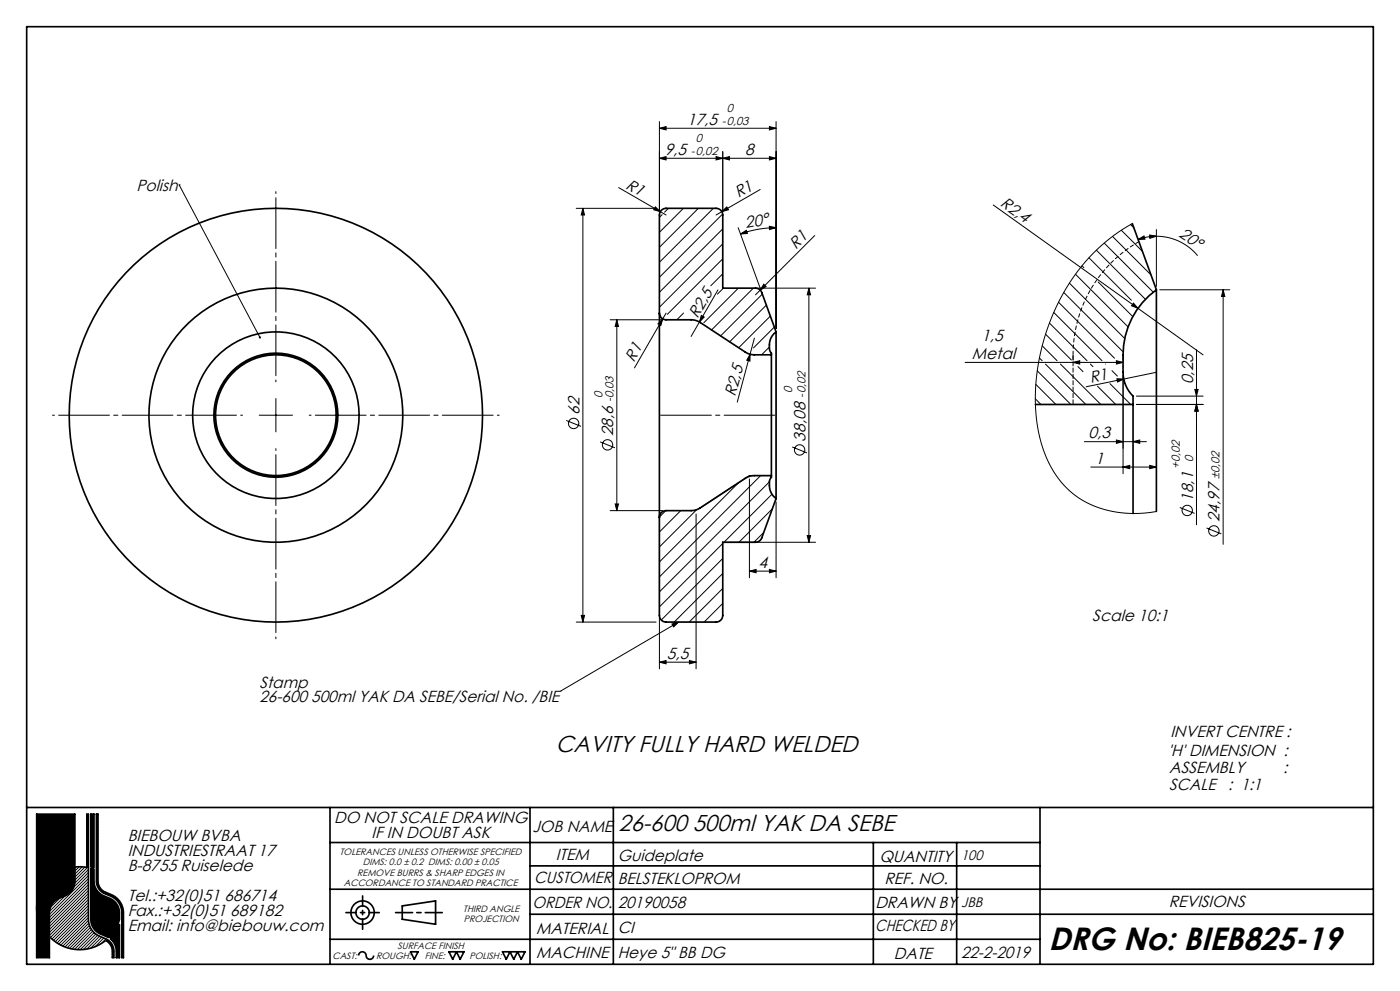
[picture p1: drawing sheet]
<svg xmlns="http://www.w3.org/2000/svg" width="420mm" height="297mm" viewBox="0 0 420 297" stroke-linecap="round" stroke-linejoin="round" font-family="sans-serif">
<g fill="none" stroke="#000" stroke-width=".3">
<path d="M197.8 38.4l2-.5v1zM197.8 36.4v27M197.8 38.4h35M230.8 37.9l2 .5-2 .5zM232.8 36.4v62.1M53.7 55.4h.1M53.7 55.4l24.3 45.7M185.6 56.2l14.2 8.2M197.8 47.4l2-.5v1zM197.8 47.4h35M214.8 46.9l2 .5-2 .5zM216.8 47.4l2-.5v1z"/>
<path d="M216.8 45.4v18M228.1 56.8l-11.5 6.6M230.8 46.9l2 .5-2 .5zM172.9 62.4h23.9M174.9 62.4v124M174.9 62.4l.5 2h-1zM196.6 62l1.5 1.4-2-.5zM198.6 64.3l-.8 .8M200.5 62.4l-1.1 1.2M205 62.4l-7.2 7.2M209.5 62.4l-11.7 11.7M214 62.4l-16.2 16.2"/>
<path d="M216.5 64.4l-18.7 18.7M216.6 63.4l1.4-1.4 .5 .9zM216.6 63.4l-1.8 1M216.8 68.6l-19 19M216.8 73.1l-19 19M216.8 77.6l-16.6 16.6M221.5 68.2l6.7 18.5M222.1 70.1l1.8-1.1 .3 1zM230.8 67.8l2 .4-2 .6zM232.8 68.2l-5 .5-5.7 1.4M244.4 70.6l-17.7 17.8M298 61.4l62.9 44.9"/>
<path d="M324.6 79.7l.6 .5M326.7 77.3l12.7 12.7M328.9 75l14.7 14.7M331.3 72.8l14.7 14.8M333.8 70.9l11.5 11.5M336.4 69l6.3 6.3M339.2 67.3l1 1M339.7 67l-3.3 2-3.4 2.4-3.2 2.7-2.8 2.8-5.1 6.3-4.3 7.3-3.4 8.1-1.3 4.3-1.1 4.4-1.1 8.5-.1 4.3 .2 4 1.2 7.3 1 3.4 1.3 3.3 1.6 2.9 1.8 2.6 1.9 2.3 2.4 2.1 2.4 1.7 2.7 1.4 2.8 1.2 3.3 .8 3.2 .6 3.5 .2 3.6-.1 3.4-.5M341.4 71.8l1.8-1.1 .3 1zM344.9 70.4l2 .4-1.9 .6zM346.9 70.8l-2.5 .2-3 .8M346.9 70.8a16.1 16.1 0 0 1 12.4 5.8"/>
<path d="M346.9 68.8v17.1M183 95.8h15.8M185 95.8v57.2M185 95.8l.5 2h-1zM198.8 95.6l-.5 2-.9-.5zM199.8 93.8l-9.5 16.5M205.1 93.8l-2 2M210.4 94.5l.9 .5-1.5 1.5zM215.4 86.9l-8.1 13.9M216.8 82.1l-3.6 3.6M217 86.4l-1.8 1.7M221.5 86.4l-10.3 10.3"/>
<path d="M226 86.4l-12.5 12.5M226.4 86.4h18.3M228.7 88.1l-12.5 12.6M229.1 85.2l.7 .7-1.7 1zM229.9 91.4l-11 11M231.1 94.7l-9.5 9.5M232.3 98l-6.3 6.3M242.7 86.4l.5 2h-1zM242.7 86.4v76.1M314.8 96.8l11.3 11.3M316.1 93.6l14.5 14.5M317.6 90.6l16.7 16.8"/>
<path d="M319.1 87.7l17.8 17.8M320.8 84.9l16.6 16.6M322.6 82.2l15.8 15.8M329.4 84.5l10.4 10.4M340 90.8l1.4 1.6-1.9-.8zM341.6 92.1h.1M347.9 86.9h21M366.9 86.9v76.2M366.9 86.9l.5 2h-1zM82.8 119.4v10M225 106.2v2l-1-.2zM226.3 101.3l-5.1 19.2"/>
<path d="M230.8 104l-2.3 2.3M289.5 108.6h47.4M310.6 119.5l1.7 1.7M310.8 115.2l6 6M311.2 111.1l10.1 10.1M311.8 107.3l.8 .8M312.7 103.6l4.4 4.5M313.6 109.1l12.2 12.1M313.7 100.2l7.7 7.7M318.1 109.1l12.1 12.1M321.9 108.6l2-.5v1zM321.9 106.6v1.4"/>
<path d="M323.4 109.9l1.5 1.5M327.1 109.1l.8 .8M329.2 115.7l5.5 5.5M331.6 109.1h.1M333 115l6.2 6.2M333.6 111.1l1.6 1.6M334.9 108.1l2 .5-2 .5zM335.1 113.5l2 .1-1.8 .9zM336.8 109.9h.1M336.9 112.6v29.4M336.9 106.6v1.4M337.3 114.8l.2 .2"/>
<path d="M340.9 118.7h20M346.9 111.6l-21.1 4.3M358.4 116.7h1l-.5 2zM358.9 104.8v52.5M77.8 124.4h10M169.9 126l4.4 1.8M180 132.4l4.5 1.8M237.7 134l4.4 1.7M325.3 132.4h18.6M327.2 140h19.7M334.9 131.9l2 .5-2 .5zM336.9 140l2-.5v1z"/>
<path d="M339.9 132.4l2-.5v1zM340.9 121.2h20M344.9 139.5l2 .5-2 .5zM358.9 121.2l.5 2h-1zM183 153h15.8M184.5 151h1l-.5 2zM197.8 154v46.5M199.7 153l-1.9 1.9M204.2 153l-6.4 6.4M208.8 154v46.5M209 152.7l-11.2 11.2M221.6 144.7l-23.8 23.7"/>
<path d="M224.8 143.5v29.7M228.2 142.5l-30.4 30.4M229.1 159.6l-2.9 2.9M230.8 144.4l-33 33M231.4 142.5h-6.6l-14.7 9.7M231.6 148.1l-14.4 14.4M231.7 152.5l-10 10M232.8 150.4v22.8M353.9 152.1l4.5 1.8M361.9 158.2l4.5 1.8M216.8 162.9l-19 19M216.8 167.4l-18.4 18.4"/>
<path d="M216.8 171.9l-14.5 14.5M216.8 176.4l-10.1 10M217.8 162.5h26.9M224.8 171.2l2-.5v1zM224.8 171.2h8M230.8 170.7l2 .5-2 .5zM242.2 160.5h1l-.5 2zM172.9 186.4h23.9M174.4 184.4h1l-.5 2zM197.8 198.5l2-.5v1zM197.8 198.5h11M201.6 187l2-.6-1.5 1.5z"/>
<path d="M203.6 186.4l-35.4 20.7M206.8 198l2 .5-2 .5zM216.8 180.8l-5.6 5.6M22.5 259.9v4.2a4.8 4.8 0 0 1-3 4.4l-1.7 .7a4.8 4.8 0 0 0-3 4.4v7.1M22.8 259.8l-.3 .4M23.8 259.8l-1.3 1.3M24.6 259.8l-2.1 2.2M25.5 259.9l-3 3M26.1 244h.1M26.5 247.1l-.4 .5M26.5 248l-.4 .5M26.5 248.9l-.4 .5"/>
<path d="M26.5 249.8l-.4 .5M26.5 250.7l-.4 .5M26.5 251.6l-.4 .5M26.5 252.5l-.4 .5M26.5 253.4l-.4 .5M26.5 254.3l-.4 .5M26.5 255.2l-.4 .5M26.5 256.1l-.4 .5M26.5 257l-.4 .5M26.5 257.9l-.4 .5M26.5 258.8l-.4 .5M26.5 259.7l-4 4.1"/>
<path d="M26.5 244.4l-.4 .5M26.5 245.3l-.4 .5M26.5 246.2l-.4 .5M29.4 244.3l-.5 .4M29.4 245.2l-.5 .4M29.4 246.1l-.5 .4M29.4 247l-.5 .4M29.4 247.8l-.5 .5M29.4 248.7l-.5 .5M29.4 249.6l-.5 .5M29.4 250.5l-.5 .5M29.4 251.4l-.5 .5"/>
<path d="M29.4 252.3l-.5 .5M29.4 253.2l-.5 .5M29.4 254.1l-.5 .5M29.4 255l-.5 .5M29.4 255.9l-.5 .5M29.4 256.8l-.5 .5M29.4 257.7l-.5 .5M29.4 258.6l-.5 .5M29.4 259.5l-.5 .5M18 269.1l-2.9 2.9M19.6 268.5l-4.8 4.7M26.5 260.6l-4.1 4.1"/>
<path d="M26.5 261.5l-4.4 4.4M26.5 263.3l-11.7 11.7M26.5 264.2l-11.7 11.7M26.5 265.1l-11.7 11.7M26.5 266l-11.7 11.7M26.5 266.9l-11.7 11.7M26.5 267.8l-11.7 11.7M26.5 268.7l-11.7 11.7M26.5 269.6l-11.4 11.4M26.5 270.5l-10.9 10.9M26.5 271.4l-10.4 10.4M26.5 272.3l-9.9 9.9"/>
<path d="M26.5 273.2l-9.4 9.4M26.5 274.1l-8.8 8.8M26.5 275l-8.3 8.2M26.5 262.4l-11.7 11.7M26.5 275.9l-7.7 7.6M26.6 276.6l-7.1 7.2M26.8 277.3l-6.6 6.7M27.1 278l-6.2 6.2M27.4 278.6l-5.8 5.8M27.8 279.1l-5.4 5.4M28.2 279.5l-5 5.1M28.7 279.9l-4.6 4.7"/>
<path d="M29.4 260.4l-.5 .5M29.4 261.3l-.5 .5M29.4 262.2l-.5 .5M29.4 263.1l-.5 .5M29.4 264l-.5 .5M29.5 264.8l-.4 .4M29.7 265.5l-.4 .4M30 266.1l-.3 .3M30.4 266.6l-.3 .3M30.9 267l-.3 .3M31.5 267.3l-.4 .4M32.1 267.6l-.4 .4"/>
<path d="M32.7 267.9l-.3 .3M33.4 268.1l-.4 .4M34 268.4l-.4 .4M34.5 268.8l-.3 .3M35 269.2l-.3 .3M35.5 269.6l-.4 .3M35.9 270.1l-.4 .3M36.2 270.6l-.3 .4M36.5 271.2l-.3 .4M36.8 271.9l-.4 .4M37 272.6l-.5 .4M37 273.4l-.4 .5"/>
<path d="M37 274.3l-.4 .5M37 275.2l-.4 .5M37 276.1l-.4 .5M37 277l-.4 .5M37 277.9l-.4 .5M37 278.8l-.4 .5M37 279.7l-.4 .5M29.3 280.3l-4.3 4.3M29.9 280.6l-3.9 3.8M30.5 280.9l-3.3 3.3M31.1 281.1l-2.5 2.6M31.8 281.4l-1.4 1.4"/>
<path d="M32.4 281.7l-.4 .4M32.9 282.1l-.4 .3M33.3 282.6l-.3 .3M33.7 283.1l-.4 .4M33.9 283.7l-.3 .4M34.1 284.4l-.4 .5M34.2 285.3l-.5 .5M34.2 286.2l-.5 .5M37 280.6l-.4 .5M37 281.5l-.4 .5M37 282.4l-.4 .5M37 283.3l-.4 .5"/>
<path d="M37 284.2l-.4 .5M37 285.1l-.4 .5M37 286l-.4 .5M37 286.9l-.1 .1"/>
<circle cx="172.1" cy="126.9" r="1.56"/>
<circle cx="182.3" cy="133.3" r="1.56"/>
<circle cx="239.9" cy="134.8" r="1.56"/>
<circle cx="356.2" cy="153" r="1.56"/>
<circle cx="364.2" cy="159.1" r="1.56"/>
</g>
<g fill="none" stroke="#000" stroke-width=".5">
<path d="M8 8h404v281h-404zM339.7 67l7.2 19.9M197.8 93.8v-29.4a2 2 0 0 1 2-2h15a2 2 0 0 1 2 2v22h9.9a2 2 0 0 1 1.8 1.3l4.3 11.8M197.8 93.8a2 2 0 0 0 2 2h7.5l1.5 .2 1.3 .7 14.1 9.2 1.8 .4h5.4M197.8 93.8v61.2M232.8 99.5a5 5 0 0 0-1.4 6.3v.5M232.8 99.5v49.9M346.9 86.9v66.4M346.9 86.9a24 24 0 0 0-10 19.4v5.3a10 10 0 0 0 3 7.1v2.5M231.4 106.3v36.2M310.6 121.2h29.3M339.9 121.2v32.7"/>
<path d="M231.4 142.5h-5.4l-1.8 .5-14.1 9.2-1.3 .6-1.5 .2h-7.5a2 2 0 0 0-2 2M231.4 142.5l-.1 .7a5.2 5.2 0 0 0 1.5 6.2M232.8 149.4l-4.3 11.8a2 2 0 0 1-1.8 1.3h-9.9v21.9a2 2 0 0 1-2 2h-15a2 2 0 0 1-2-2v-29.4M8 242h404M11 244h11.5v15.4a12.9 12.9 0 0 0-10.8 8.6 12.9 12.9 0 0 0 3.1 13.4v5.6h-3.8zM22.5 259.9a12.4 12.4 0 0 0-10.3 8 12.4 12.4 0 0 0 2.6 12.8M26 244h.5v31.5a5.5 5.5 0 0 0 3.4 5.1l1.8 .7a4.1 4.1 0 0 1 2.5 3.8v1.9h-.5v-2.2l-.3-1.1-.8-1.2-.9-.6a12.4 12.4 0 0 1-16.9-1.2v-7.1a4.8 4.8 0 0 1 3-4.4l1.7-.7a4.8 4.8 0 0 0 3-4.4v-4.3l3.5 .2zM27.2 244h1v16l-1-.3zM28.9 244h.5v20.6l.4 1.1 .8 1.1 2.8 1.3a6 6 0 0 1 3.6 5.5v13.4h-.4v-13.4a5.5 5.5 0 0 0-3.4-5l-1.8-.8a4.1 4.1 0 0 1-2.5-3.7zM99 242v47M99 252.5h213M159 242v47"/>
<path d="M159 259.5h153M184 242v47M262 252.5v36.5M287 252.5v36.5M312 242v47M27.2 260.2l1 .3v3.6a4.8 4.8 0 0 0 2.9 4.4l1.8 .7a4.8 4.8 0 0 1 2.9 4.4 6.4 6.4 0 0 1-.7 4l-1.1 1.8-1.4 1.6-2.4-1.1a4.8 4.8 0 0 1-3-4.4zM35.8 277.1v9.9h-.9v-2.2l-.3-1.2-.5-1.2-1.1-1.1 1.6-2zM99 266.5h313M120.7 271.5l10-1.5v7l-10-1.5zM159 274h253M99 281.5h213M107.6 286.4a1.2 1.2 0 0 1 1.4-1.1 1.2 1.2 0 0 1 .9 1.5 1.12 1.12 0 0 0 1.3 .7 1.12 1.12 0 0 0 .9-1.1"/>
<path d="M123.2 285.2h2.2l-1.1 2.3zM134.7 285.2h4.5l-1.1 2.3-1.2-2.3-1.1 2.3zM150.7 285.2h6.8l-1.1 2.3-1.2-2.3-1.1 2.3-1.1-2.3-1.1 2.3z"/>
<circle cx="82.8" cy="124.4" r="18.6"/>
<circle cx="82.8" cy="124.4" r="62"/>
<circle cx="82.8" cy="124.4" r="25"/>
<circle cx="82.8" cy="124.4" r="18.1"/>
<circle cx="82.8" cy="124.4" r="38.1"/>
<circle cx="108.8" cy="273.5" r="2"/>
<circle cx="108.8" cy="273.5" r="3.5"/>
</g>
<path d="M82.8 114.4v-57M72.8 124.4h-57M82.8 134.4v57M92.8 124.4h57" fill="none" stroke="#000" stroke-width=".3" stroke-dasharray="15.2 1.3 1.3 1.3" stroke-dashoffset="-1.8"/>
<path d="M118.7 273.5h14" fill="none" stroke="#000" stroke-width=".5" stroke-dasharray="6.3 1.3 1.3 1.3" stroke-dashoffset="1.3"/>
<path d="M103.8 273.5h10M108.8 278.5v-10" fill="none" stroke="#000" stroke-width=".5" stroke-dasharray="6.3 1.3 1.3 1.3" stroke-dashoffset="3.3"/>
<path d="M11 244v28.2a12.9 12.9 0 0 1 11.5-12.8v-15.4zM11 272.2v14.8h3.8v-5.6a12.9 12.9 0 0 1-3.8-9.2zM27.2 244v15.7l1 .3v-16zM27.2 260.2l.2 16.4 .6 1.5 1 1.1 3.5 1.8a10.7 10.7 0 0 0 3.3-5.4l-.1-2.9-.8-1.9-1.4-1.3-3.3-1.6-1.4-1.5-.6-1.9v-4zM35.8 277.1l-.9 1.8-1.3 1.8a.59 .59 0 0 0-.5 .7 .59 .59 0 0 0 .6 .5l1 2 .2 3.1h.9zM15.2 263.3a12.4 12.4 0 0 0-.4 17.4v-7.2l.3-1.5 .6-1.1 .8-.9 3.7-1.9 1.6-1.6 .6-2 .1-4.6-3.7 1-1.9 1z" fill-rule="evenodd" fill="#000"/>
<path d="M341.7 72.4a39 39 0 0 0-19.8 33.9" fill="none" stroke="#000" stroke-width=".3" stroke-dasharray="1.3 .6" stroke-dashoffset=".1" stroke-linecap="butt"/>
<path d="M232.8 124.4h-35" fill="none" stroke="#000" stroke-width=".3" stroke-dasharray="15.2 1.3 1.3 1.3" stroke-dashoffset="-.4"/>
<path d="M321.9 106.3v14.9" fill="none" stroke="#000" stroke-width=".3" stroke-dasharray="1.3 .6" stroke-dashoffset="-.1"/>
<g fill="#000">
<path d="M196.6 62l1.5 1.4-2-.5zM216.6 63.4l1.4-1.4 .5 .9zM198.8 95.6l-.5 2-.9-.5zM210.4 94.5l.9 .5-1.5 1.5zM229.1 85.2l.7 .7-1.7 1zM340 90.8l1.4 1.6-1.9-.8zM366.9 86.9l.5 2h-1zM225 106.2v2l-1-.2zM335.1 113.5l2 .1-1.8 .9zM358.9 121.2l.5 2h-1z"/>
<path d="M197.8 38.4l2-.5v1zM230.8 37.9l2 .5-2 .5zM216.8 47.4l2-.5v1zM230.8 46.9l2 .5-2 .5z"/>
<path d="M214.8 46.9l2 .5-2 .5zM197.8 47.4l2-.5v1z"/>
<path d="M230.8 67.8l2 .4-2 .6zM222.1 70.1l1.8-1.1 .3 1z"/>
<path d="M344.9 70.4l2 .4-1.9 .6zM341.4 71.8l1.8-1.1 .3 1z"/>
<path d="M185 95.8l.5 2h-1zM184.5 151h1l-.5 2zM358.9 121.2l.5 2h-1zM358.4 116.7h1l-.5 2z"/>
<path d="M77.7 100.9v.5h.4l-.1-.3 .2 .3v-.5zM201.6 187l2-.6-1.5 1.5z"/>
<path d="M321.9 108.6l2-.5v1zM334.9 108.1l2 .5-2 .5z"/>
<path d="M334.9 131.9l2 .5-2 .5zM339.9 132.4l2-.5v1z"/>
<path d="M336.9 140l2-.5v1zM344.9 139.5l2 .5-2 .5z"/>
<path d="M224.8 171.2l2-.5v1zM230.8 170.7l2 .5-2 .5z"/>
<path d="M242.2 160.5h1l-.5 2zM242.7 86.4l.5 2h-1zM174.4 184.4h1l-.5 2zM174.9 62.4l.5 2h-1z"/>
<path d="M206.8 198l2 .5-2 .5zM197.8 198.5l2-.5v1z"/>
</g>
<text font-size="9.7" x="314.5" y="284.7">DRG No: BIEB825-19</text>
<g font-size="6.9">
<text x="166.7" y="225.3">CAVITY FULLY HARD WELDED</text>
<text x="185.6" y="248.9">26-600 500ml YAK DA SEBE</text>
</g>
<g font-size="4.8">
<text x="206.1" y="37.4">17,5</text>
<text x="199.4" y="46.4">9,5</text>
<text x="223.5" y="46.4">8</text>
<text x="40.9" y="57.2">Polish</text>
<text x="187.4" y="56.2" transform="rotate(30 187.4 56.2)">R1</text>
<text x="221.6" y="59.5" transform="rotate(-30 221.6 59.5)">R1</text>
<text x="299.9" y="61.5" transform="rotate(36 299.9 61.5)">R2,4</text>
<text x="223.8" y="68.3" transform="rotate(-10 223.8 68.3)">20°</text>
<text x="353.5" y="70.7" transform="rotate(34 353.5 70.7)">20°</text>
<text x="238.8" y="74.8" transform="rotate(-45 238.8 74.8)">R1</text>
<text x="209.3" y="95.6" transform="rotate(-60 209.3 95.6)">R2,5</text>
<text x="291.5" y="107.6">Metal</text>
<text x="294.4" y="102.1">1,5</text>
<text x="190.2" y="108.6" transform="rotate(-60 190.2 108.6)">R1</text>
<text x="220.6" y="119" transform="rotate(-75 220.6 119)">R2,5</text>
<text x="327.2" y="114.6" transform="rotate(-12 327.2 114.6)">R1</text>
<text x="357.9" y="115.1" transform="rotate(-90 357.9 115.1)">0,25</text>
<text x="173.9" y="124.4" transform="rotate(-90 173.9 124.4)">62</text>
<text x="184" y="130.8" transform="rotate(-90 184 130.8)">28,6</text>
<text x="326.6" y="131.4">0,3</text>
<text x="241.7" y="132.3" transform="rotate(-90 241.7 132.3)">38,08</text>
<text x="328.5" y="139">1</text>
<text x="357.9" y="150.5" transform="rotate(-90 357.9 150.5)">18,1</text>
<text x="365.9" y="156.6" transform="rotate(-90 365.9 156.6)">24,97</text>
<text x="227.5" y="170.1">4</text>
<text x="327.7" y="186.1">Scale 10:1</text>
<text x="200.1" y="197.4">5,5</text>
<text x="77.8" y="206.1">Stamp</text>
<text x="77.8" y="210.5">26-600 500ml YAK DA SEBE/Serial No. /BIE</text>
<text x="351.1" y="220.9">INVERT CENTRE :</text>
<text x="350.4" y="226.5">'H' DIMENSION :</text>
<text x="350.8" y="231.6">ASSEMBLY</text>
<text x="384.9" y="231.6">:</text>
<text x="350.8" y="236.8">SCALE</text>
<text x="368.4" y="236.8">: 1:1</text>
<text x="38.3" y="251.9">BIEBOUW BVBA</text>
<text x="100.3" y="246.6">DO NOT SCALE DRAWING</text>
<text x="111.5" y="251.1">IF IN DOUBT ASK</text>
<text x="159.7" y="249.4">JOB NAME</text>
<text x="38.3" y="256.5">INDUSTRIESTRAAT 17</text>
<text x="166.8" y="257.8">ITEM</text>
<text x="38.3" y="261">B-8755 Ruiselede</text>
<text x="185.3" y="258.1">Guideplate</text>
<text x="263.8" y="258.2">QUANTITY</text>
<text x="160.2" y="264.5">CUSTOMER</text>
<text x="185.3" y="264.9">BELSTEKLOPROM</text>
<text x="265.3" y="265">REF. NO.</text>
<text x="38.3" y="270">Tel.:+32(0)51 686714</text>
<text x="38.3" y="274.6">Fax.:+32(0)51 689182</text>
<text x="159.8" y="272.1">ORDER NO.</text>
<text x="185.3" y="272.1">20190058</text>
<text x="262.6" y="272.1">DRAWN BY</text>
<text x="350.6" y="271.7">REVISIONS</text>
<text x="38.3" y="279.1">Email: info@biebouw.com</text>
<text x="160.9" y="279.8">MATERIAL</text>
<text x="185.3" y="279.7">CI</text>
<text x="262.6" y="279.1">CHECKED BY</text>
<text x="160.8" y="287.2">MACHINE</text>
<text x="185.3" y="287.1">Heye 5&quot; BB DG</text>
<text x="268.2" y="287.3">DATE</text>
<text x="288.3" y="287.2">22-2-2019</text>
</g>
<g font-size="4.1">
<text x="288.4" y="257.8">100</text>
<text x="288.3" y="271.7">JBB</text>
</g>
<g font-size="3.5">
<text x="218.1" y="33.5">0</text>
<text x="216.5" y="37.4">-0,03</text>
<text x="207.2" y="46.4">-0,02</text>
<text x="208.8" y="42.5">0</text>
<text x="180.8" y="119.3" transform="rotate(-90 180.8 119.3)">0</text>
<text x="237.7" y="117.8" transform="rotate(-90 237.7 117.8)">0</text>
<text x="241.6" y="119.3" transform="rotate(-90 241.6 119.3)">-0,02</text>
<text x="184" y="120.4" transform="rotate(-90 184 120.4)">-0,03</text>
<text x="354" y="140.5" transform="rotate(-90 354 140.5)">+0,02</text>
<text x="357.9" y="138.5" transform="rotate(-90 357.9 138.5)">0</text>
<text x="365.9" y="143.6" transform="rotate(-90 365.9 143.6)">±0,02</text>
</g>
<g font-size="2.8">
<text x="102" y="256.1">TOLERANCES UNLESS OTHERWISE SPECIFIED</text>
<text x="107.2" y="262.5">REMOVE BURRS &amp; SHARP EDGES IN</text>
<text x="108.8" y="259.1">DIMS: 0.0 ± 0.2 DIMS: 0.00 ± 0.05</text>
<text x="103.2" y="265.5">ACCORDANCE TO STANDARD PRACTICE</text>
<text x="139" y="273.5">THIRD ANGLE</text>
<text x="139.2" y="276.5">PROJECTION</text>
<text x="99.7" y="287.3">CAST:</text>
<text x="112.8" y="287.3">ROUGH:</text>
<text x="119.3" y="284.4">SURFACE FINISH</text>
<text x="127.5" y="287.3">FINE:</text>
<text x="140.8" y="287.3">POLISH:</text>
</g>
</svg>
